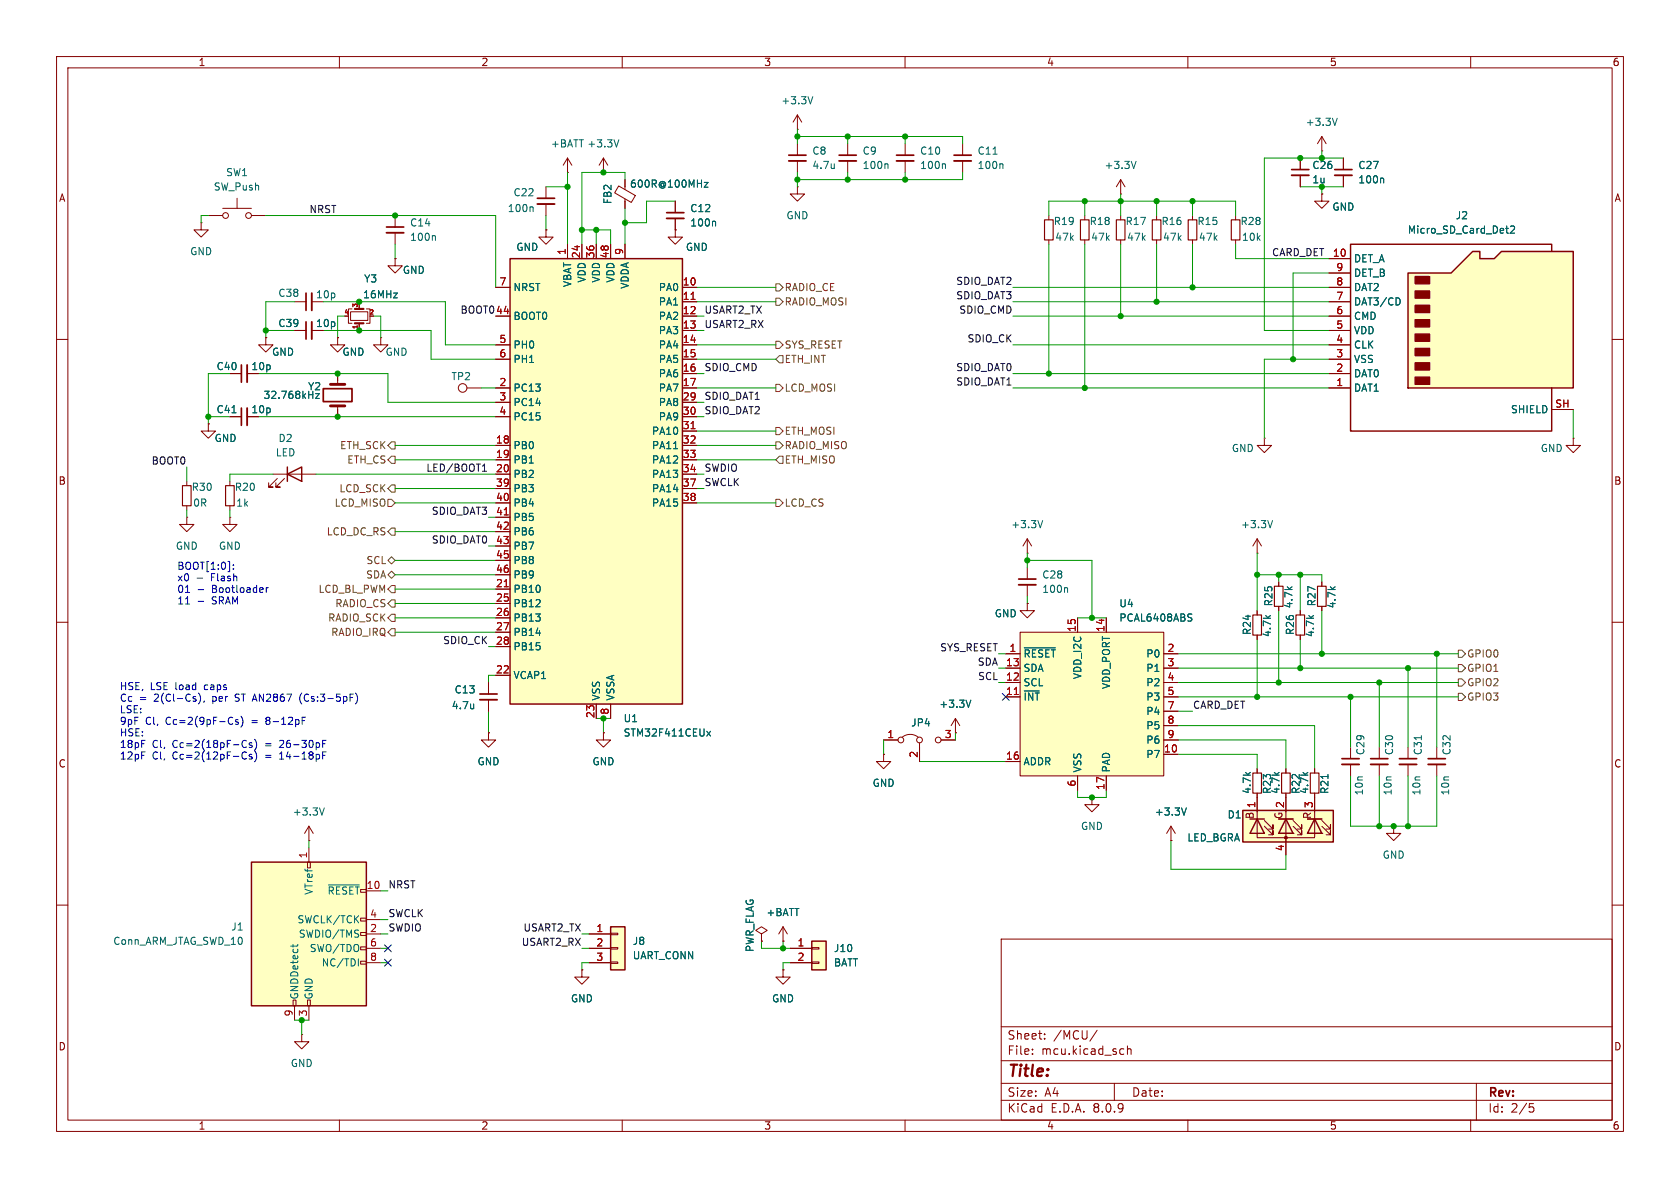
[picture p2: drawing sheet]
<svg xmlns="http://www.w3.org/2000/svg" width="297mm" height="210mm" viewBox="0 0 297 210" stroke-linecap="round" stroke-linejoin="round" font-family="sans-serif">
<g fill="none" stroke="#840000" stroke-width=".18">
<path d="M10 10h277v190h-277zM12 12h273v186h-273zM60 10v2M110 10v2M160 10v2M210 10v2M260 10v2M141 22.9h.1M141 20.3v2.6M141 25.4v2M141 28.4v2.1M141 20.3l-.8 1.3"/>
<path d="M141 20.3l.7 1.3M149.9 25.4v2M149.9 28.4v2.1M160 25.4v2M160 28.4v2.1M170.2 25.4v2M170.2 28.4v2.1M218.4 38.1v.8M229.9 27.9v2.1M229.9 31v2M233.7 26.7h.1M233.7 24.1l-.8 1.3"/>
<path d="M233.7 24.1v2.6M233.7 24.1l.7 1.3M218.4 42.4v.8M10 60h2M40.6 66h2.1M43.7 66h2M82.5 68.6h2.6M223.5 77.5v1.2h1.3l-1.3 1.3-1.3-1.3h1.3M223.5 77.5h.1M285 60h2M222.2 97.8h.1M222.2 95.3l-.7 1.2"/>
<path d="M222.2 95.3v2.5M222.2 95.3l.8 1.2M10 110h2M181.6 100.3v2.1M181.6 103.4v2M285 110h2M10 160h2M177 166h108v32h-108zM285 160h2M60 198v2M110 198v2M160 198v2"/>
<path d="M177 194.5h108M177 191.5h108M177 187.5h108M177 181.5h108M182.5 186.3v.1M182.5 185.5v.1M184.7 183.6v.1M184.7 182.8v.1M194 182.1l-1.3 2M197 191.5v3M198.2 185.4l.5 .1M198.7 186.3l-.5 .1"/>
<path d="M199.3 185.5l.2-.1 .4 .1 .1 .9M199.3 184.9v1.5M210 198v2M260 198v2M261 191.5v6.5M270.4 195.1h.7M270.5 195.7h.4l.3 .3-.2 .5-.5 .1"/>
<circle cx="81.8" cy="68.6" r=".76"/>
</g>
<path d="M139.4 28.4h3.1M148.3 28.4h3.1M158.5 28.4h3M168.7 28.4h3M228.3 31h3.1M43.7 64.5v3.1M180.1 103.4h3" fill="none" stroke="#840000" stroke-width=".33"/>
<path d="M139.4 27.4h3.1M148.3 27.4h3.1M158.5 27.4h3M168.7 27.4h3M228.3 30h3.1M42.7 64.5v3.1M180.1 102.4h3" fill="none" stroke="#840000" stroke-width=".3"/>
<path d="M143.7 17.1l-.4 1.3M147.5 28.9v.9M147.5 29.7h-.1M156.8 28.9l.2 .2v.7M167 28.9l.1 .2v.7M175.6 27.3h.7M177.1 28.9l.2 .2v.7M236.4 20.9l-.4 1.3M225 92l-.5 1.3M188.6 103.9l.1 .2v.6" fill="none" stroke="#006464" stroke-width=".18"/>
<path d="M217.7 38.9h1.5v3.5h-1.5z" fill="none" stroke="#840000" stroke-width=".2"/>
<path d="M44.4 152.4h20.4v25.4h-20.4z" fill="#ffffc2"/>
<path d="M50.8 83.8l2.5-1.2v2.5zM50.8 82.6v2.5M44.4 152.4h20.4v25.4h-20.4z" fill="none" stroke="#840000" stroke-width=".25"/>
<g fill="none" stroke="#840000" stroke-width=".18">
<path d="M69.8 38.1v2M141 33v1.3h1.2l-1.2 1.3-1.3-1.3h1.3M141 33h.1M185.4 38.1v.8M191.8 38.1v.8M198.1 38.1v.8M204.5 38.1v.8M210.8 38.1v.8M52.1 53.3h2M55.1 53.3h2M62 55.1h3v1.5h-3zM62.2 54.6h-.6v2.6h.6"/>
<path d="M63.5 53.3v1.3M63.5 57.2v1.2M64.8 54.6h.6v2.6h-.6M67.3 59.7v1.3h1.3l-1.3 1.2-1.3-1.2h1.3M67.3 59.7h.1M69.8 45.7v1.3h1.3l-1.3 1.3-1.2-1.3h1.2M69.8 45.7h.1M69.8 41.1v2.1M119.4 40.6v1.3h1.2l-1.2 1.3-1.3-1.3h1.3M119.4 40.6h.1M185.4 42.4v.8M191.8 42.4v.8"/>
<path d="M198.1 42.4v.8M204.5 42.4v.8M210.8 42.4v.8M36.8 74.9v1.3h1.3l-1.3 1.3-1.2-1.3h1.2M36.8 74.9h.1M40.6 73.7h2.1M43.7 73.7h2M33 85.1v.8M33 89.4v.8M40.6 85.1v.8M40.6 89.4v.8M48.3 83.8h7.6"/>
<path d="M49 84.6l-1.5 1.5h.8h-.8v-.8M50.3 84.6l-1.5 1.5h.7h-.7v-.8M54.4 152.4h.5v1h-.5zM54.6 149.9v2.5M64.8 157.5h2.5M246.4 146.1v1.2h1.2l-1.2 1.3-1.3-1.3h1.3M246.4 146.1h.1M51.8 176.8h.5v1h-.5zM52.1 177.8v2.5M54.4 176.8h.5v1h-.5zM54.6 177.8v2.5M63.8 162.3h1v.5h-1z"/>
<path d="M63.8 167.4h1v.5h-1zM63.8 164.8h1v.6h-1zM63.8 169.9h1v.5h-1zM64.8 165.1h2.5M64.8 162.6h2.5M64.8 167.6h2.5M64.8 170.2h2.5"/>
</g>
<path d="M76.8 41.6l.2 .2v.7M41 73h.7M58 156.4h5.5M51.8 166.9v.5M52.6 166.9v.3M63.4 169.5v1.3" fill="none" stroke="#006464" stroke-width=".18"/>
<path d="M55.1 51.8v3.1M68.3 41.1h3.1M43.7 72.1v3.1" fill="none" stroke="#840000" stroke-width=".33"/>
<path d="M54.1 51.8v3.1M68.3 40.1h3.1M42.7 72.1v3.1" fill="none" stroke="#840000" stroke-width=".3"/>
<path d="M184.7 38.9h1.5v3.5h-1.5zM191 38.9h1.5v3.5h-1.5zM197.4 38.9h1.5v3.5h-1.5zM203.7 38.9h1.5v3.5h-1.5zM210.1 38.9h1.5v3.5h-1.5zM32.3 85.9h1.5v3.5h-1.5zM39.9 85.9h1.5v3.5h-1.5z" fill="none" stroke="#840000" stroke-width=".2"/>
<path d="M62.7 57.2h1.6M62.7 54.6h1.6" fill="none" stroke="#840000" stroke-width=".38"/>
<path d="M248.9 48.3h7.6l3.8-3.8h1.3v1.2h2.6l1.2-1.2h12.7v24.1h-29.2z" fill="#ffffc2"/>
<g fill="#840000" stroke="#840000" stroke-width=".25">
<path d="M250.2 66.7h2.5v1.2h-2.5z"/>
<path d="M250.2 64.1h2.5v1.3h-2.5z"/>
<path d="M250.2 61.6h2.5v1.3h-2.5z"/>
<path d="M250.2 59.1h2.5v1.2h-2.5z"/>
<path d="M250.2 56.5h2.5v1.3h-2.5z"/>
<path d="M250.2 54h2.5v1.2h-2.5z"/>
<path d="M250.2 51.4h2.5v1.3h-2.5z"/>
<path d="M250.2 48.9h2.5v1.3h-2.5z"/>
</g>
<path d="M248.9 48.3h7.6l3.8-3.8h1.3v1.2h2.6l1.2-1.2h12.7v24.1h-29.2zM274.3 44.5v-1.3h-35.5v33h35.5v-7.6" fill="none" stroke="#840000" stroke-width=".25"/>
<g fill="none" stroke="#840000" stroke-width=".18">
<path d="M100.3 30.5h.1M100.3 27.9l-.7 1.3M100.3 27.9v2.6M100.3 27.9l.8 1.3M198.1 34.3h.1M198.1 31.8l-.7 1.2M198.1 31.8v2.5M198.1 31.8l.8 1.2M233.7 34.3v1.3h1.2l-1.2 1.2-1.3-1.2h1.3M233.7 34.3h.1M237.5 27.9v2.1M237.5 31v2"/>
<path d="M234.9 45.7h3.9M234.9 58.4h3.9M234.9 55.9h3.9M234.9 53.3h3.9M234.9 50.8h3.9M234.9 48.3h3.9M234.9 68.6h3.9M234.9 66h3.9M234.9 63.5h3.9M234.9 61h3.9M274.3 72.4h3.8M278.1 77.5v1.2h1.3l-1.3 1.3-1.2-1.3h1.2"/>
<path d="M278.1 77.5h.1M33 91.4v1.3h1.3l-1.3 1.3-1.3-1.3h1.3M33 91.4h.1M40.6 91.4v1.3h1.3l-1.3 1.3-1.2-1.3h1.2M40.6 91.4h.1M222.2 108v.7M222.2 112.3v.7M222.2 135.9v.8M227.3 135.9v.8M54.6 148.6h.1M54.6 146.1l-.8 1.2M54.6 146.1v2.5"/>
<path d="M54.6 146.1l.8 1.2M207 148.6h.1M207 146.1l-.8 1.2M207 146.1v2.5M207 146.1l.8 1.2M222.2 140.2v.8M227.3 140.2v.8M102.9 171.5v1.2h1.2l-1.2 1.3-1.3-1.3h1.3M102.9 171.5h.1"/>
</g>
<path d="M200.8 28.5l-.4 1.3M244.4 31.5l.2 .2v.6M247.3 52.7l.2 .5-.2 .7M266.2 40.4h.5M266.5 41.2h.2M267 40.1l.5-.2 .3 .4-.8 .9h.8M57.3 142.8l-.4 1.3M209.7 142.8l-.4 1.3" fill="none" stroke="#006464" stroke-width=".18"/>
<path d="M236 31h3" fill="none" stroke="#840000" stroke-width=".33"/>
<path d="M236 30h3" fill="none" stroke="#840000" stroke-width=".3"/>
<path d="M221.5 108.7h1.5v3.6h-1.5zM221.5 136.7h1.5v3.5h-1.5zM226.6 136.7h1.5v3.5h-1.5z" fill="none" stroke="#840000" stroke-width=".2"/>
<path d="M219.7 143.3h16v5.5h-16z" fill="#ffffc2"/>
<g fill="none" stroke="#840000" stroke-width=".18">
<path d="M35.6 39.4v1.2h1.2l-1.2 1.3-1.3-1.3h1.3M35.6 39.4h.1M36.8 38.1h2.6M39.4 36.8h5M41.9 35.1v1.7M44.4 38.1h2.6M59.7 66v1.9M59.7 71.8v1.9M193 141v1.2h1.3l-1.3 1.3-1.2-1.3h1.2M193 141h.1M222.2 144.8v3.3h10.2v-3.3M222.2 141v2.5"/>
<path d="M223.5 145l1.5 1.6v-.8v.8h-.7M223.5 146.1l1.5 1.5v-.8v.8h-.7M226.1 144.8h2.5M226.1 147.3h2.5zM227.3 141v2.5M227.3 144.8v6.3M228.6 145l1.5 1.6v-.8v.8h-.7M228.6 146.1l1.5 1.5v-.8v.8h-.7M228.6 147.3h.1M231.1 144.8h2.6M231.1 147.3h2.6zM232.4 141v2.5"/>
<path d="M233.7 145l1.5 1.6v-.8v.8h-.8M233.7 146.1l1.5 1.5v-.8v.8h-.8M233.7 147.3h.1"/>
<circle cx="39.9" cy="38.1" r=".51"/>
<circle cx="43.9" cy="38.1" r=".51"/>
</g>
<path d="M219.7 143.3h16v5.5h-16zM221 144.8h2.5M222.2 144.8l1.3 2.5h-2.5zM226.1 144.8h2.5M227.3 144.8l1.3 2.5h-2.5zM231.1 144.8h2.6M232.4 144.8l1.3 2.5h-2.6z" fill="none" stroke="#840000" stroke-width=".25"/>
<circle cx="227.3" cy="148.1" r=".25" fill="#840000" stroke="#840000" stroke-width=".18"/>
<path d="M57.1 68.7h5.1v2.3h-5.1z" fill="none" stroke="#840000" stroke-width=".3"/>
<path d="M58.4 67.9h2.6M58.4 71.8h2.6" fill="none" stroke="#840000" stroke-width=".51"/>
<path d="M56.5 69.6l-.7 .8h.7" fill="none" stroke="#006464" stroke-width=".18"/>
<path d="M90.2 45.7h30.4v78.8h-30.4z" fill="#ffffc2"/>
<path d="M90.2 45.7h30.4v78.8h-30.4z" fill="none" stroke="#840000" stroke-width=".25"/>
<g fill="none" stroke="#840000" stroke-width=".18">
<path d="M106.7 30.5h.1M106.7 27.9l-.8 1.3M106.7 27.9v2.6M106.7 27.9l.7 1.3M47 59.7v1.3h1.3l-1.3 1.2-1.3-1.2h1.3M47 59.7h.1M52.1 58.4h2M55.1 58.4h2M87.6 50.8h2.6M87.6 55.9h2.6M100.3 43.2v2.5M102.9 43.2v2.5"/>
<path d="M105.4 43.2v2.5M107.9 43.2v2.5M110.5 43.2v2.5M120.6 50.8h2.6M120.6 53.3h2.6M120.6 55.9h2.6M120.6 58.4h2.6M87.6 61h2.6M87.6 63.5h2.6M87.6 68.6h2.6M87.6 78.7h2.6M87.6 71.1h2.6"/>
<path d="M87.6 73.7h2.6M120.6 61h2.6M120.6 63.5h2.6M120.6 66h2.6M120.6 68.6h2.6M120.6 78.7h2.6M120.6 71.1h2.6M120.6 73.7h2.6M120.6 76.2h2.6M87.6 81.3h2.6M87.6 83.8h2.6M87.6 86.4h2.6"/>
<path d="M87.6 88.9h2.6M87.6 91.4h2.6M87.6 94h2.6M87.6 96.5h2.6M87.6 99.1h2.6M120.6 81.3h2.6M120.6 83.8h2.6M120.6 86.4h2.6M120.6 88.9h2.6M181.6 97.8h.1M181.6 95.3l-.8 1.2M181.6 95.3v2.5"/>
<path d="M181.6 95.3l.8 1.2M87.6 104.1h2.6M87.6 119.4h2.6M87.6 106.7h2.6M87.6 109.2h2.6M87.6 111.8h2.6M87.6 114.3h2.6M87.6 101.6h2.6M181.6 106.7v1.3h1.3l-1.3 1.2-1.3-1.2h1.3M181.6 106.7h.1M86.4 129.5v1.3h1.2l-1.2 1.3-1.3-1.3h1.3M86.4 129.5h.1"/>
<path d="M86.4 120.7v2M86.4 123.7v2M105.4 124.5v2.5M106.7 129.5v1.3h1.2l-1.2 1.3-1.3-1.3h1.3M106.7 129.5h.1M107.9 124.5v2.5M138.4 166.4h.1M138.4 163.8l-.7 1.3M138.4 163.8v2.6M138.4 163.8l.8 1.3M53.3 182.9v1.3h1.3l-1.3 1.2-1.2-1.2h1.2M53.3 182.9h.1"/>
</g>
<path d="M122.2 52.9h.7M122.2 75.8h.7M89.1 91h.8M89.1 103.7h.8" fill="none" stroke="#a90000" stroke-width=".18"/>
<path d="M109.4 24.7l-.4 1.3M119.1 79.3h.7M184.3 92l-.4 1.3M83.7 124.4v.9M83.7 125.2h.1M125 129.3l.6 .8M125.6 129.3l-.6 .8" fill="none" stroke="#006464" stroke-width=".18"/>
<path d="M55.1 56.9v3M84.8 123.7h3.1" fill="none" stroke="#840000" stroke-width=".33"/>
<path d="M54.1 56.9v3M84.8 122.7h3.1" fill="none" stroke="#840000" stroke-width=".3"/>
<path d="M107.9 163.8h2.6v7.7h-2.6z" fill="#ffffc2"/>
<path d="M104.1 165.1h3.8M104.1 167.6h3.8M104.1 170.2h3.8M107.9 170.1h1.3v.2h-1.3zM107.9 167.5h1.3v.3h-1.3zM107.9 165h1.3v.2h-1.3z" fill="none" stroke="#840000" stroke-width=".18"/>
<path d="M107.9 163.8h2.6v7.7h-2.6z" fill="none" stroke="#840000" stroke-width=".25"/>
<path d="M180.3 111.8h25.4v25.4h-25.4z" fill="#ffffc2"/>
<g fill="none" stroke="#840000" stroke-width=".18">
<path d="M96.5 33v2.1M96.5 36.1v2M109.4 32.9l2.9 1.7-.7 1.2-2.9-1.7zM110.5 31.8v1.7M110.5 35.2v1.6M119.4 35.6v2M119.4 38.6v2M59.7 59.7v1.3h1.3l-1.3 1.2-1.3-1.2h1.3M59.7 59.7h.1M96.5 40.6v1.3h1.3l-1.3 1.3-1.3-1.3h1.3M96.5 40.6h.1M177.8 115.6h2.5"/>
<path d="M177.8 118.1h2.5M180.3 111.8h25.4v25.4h-25.4zM190.5 109.2v2.6M195.6 109.2v2.6M205.7 115.6h2.6M205.7 118.1h2.6M156.2 133.4v1.2h1.3l-1.3 1.3-1.3-1.3h1.3M156.2 133.4h.1M156.2 130.8h2.5M159.5 130.3a2.26 2.26 0 0 1 2.8 0M162.6 131.3v3.3M166.4 130.8h2.5"/>
<path d="M168.9 129.5h.1M168.9 127l-.8 1.3M168.9 127v2.5M168.9 127l.8 1.3M177.8 123.2h2.5M177.8 120.7h2.5M177.8 134.6h2.5M190.5 137.2v2.5M195.6 137.2v2.5M205.7 133.4h2.6M205.7 123.2h2.6M205.7 120.7h2.6"/>
<path d="M205.7 125.7h2.6M205.7 128.3h2.6M205.7 130.8h2.6M134.6 165.1l1-.6-1-.7-1 .7 1 .6v1.3M134.6 166.4h.1M138.4 171.5v1.2h1.3l-1.3 1.3-1.2-1.3h1.2M138.4 171.5h.1"/>
<circle cx="159.3" cy="130.8" r=".51"/>
<circle cx="162.6" cy="130.8" r=".51"/>
<circle cx="165.9" cy="130.8" r=".51"/>
</g>
<path d="M94.1 36.6l.1 .1v.7M124.5 32.2h.7l-.7 .9h.7M126.3 39.1l.2 .2v.7M181.1 114.5h5.5M210.2 109.1l.4 .2 .1 .3-.2 .2h-.3M210.2 108.5l.5 .1M171.6 123.8l-.4 1.2" fill="none" stroke="#006464" stroke-width=".18"/>
<path d="M179.3 122.8h.7" fill="none" stroke="#a90000" stroke-width=".18"/>
<path d="M95 36.1h3M117.9 38.6h3" fill="none" stroke="#840000" stroke-width=".33"/>
<path d="M95 35.1h3M117.9 37.6h3" fill="none" stroke="#840000" stroke-width=".3"/>
<path d="M143.5 166.4h2.5v5.1h-2.5z" fill="#ffffc2"/>
<g fill="none" stroke="#840000" stroke-width=".18">
<path d="M110.5 31.8v1.2M110.5 35.6v1.2M119.4 35.6v2M119.4 38.6v2M229.9 27.9v2.1M229.9 31v2M233.7 34.3h.1M237.5 27.9v2.1M237.5 31v2M47 59.7h.1M52.1 58.4h2M55.1 58.4h2"/>
<path d="M59.7 59.7h.1M63.5 53.3v1.3M63.5 57.2v1.2M69.8 45.7h.1M87.6 50.8h2.6M87.6 55.9h2.6M96.5 40.6h.1M100.3 43.2v2.5M102.9 43.2v2.5M105.4 43.2v2.5M107.9 43.2v2.5M110.5 43.2v2.5"/>
<path d="M119.4 40.6h.1M120.6 50.8h2.6M120.6 53.3h2.6M120.6 55.9h2.6M120.6 58.4h2.6M234.9 50.8h3.9M234.9 53.3h3.9M234.9 55.9h3.9M234.9 58.4h3.9M234.9 45.7h3.9M234.9 48.3h3.9M36.8 74.9h.1"/>
<path d="M40.6 73.7h2.1M40.6 66h2.1M43.7 73.7h2M43.7 66h2M59.7 66v1.3M59.7 72.4v1.3M87.6 73.7h2.6M87.6 61h2.6M87.6 63.5h2.6M87.6 68.6h2.6M87.6 78.7h2.6M87.6 71.1h2.6"/>
<path d="M120.6 73.7h2.6M120.6 61h2.6M120.6 63.5h2.6M120.6 66h2.6M120.6 68.6h2.6M120.6 78.7h2.6M120.6 71.1h2.6M120.6 76.2h2.6M234.9 61h3.9M234.9 63.5h3.9M234.9 66h3.9M234.9 68.6h3.9"/>
<path d="M274.3 72.4h3.8M87.6 81.3h2.6M87.6 83.8h2.6M87.6 86.4h2.6M87.6 88.9h2.6M87.6 91.4h2.6M87.6 94h2.6M87.6 96.5h2.6M87.6 99.1h2.6M120.6 81.3h2.6M120.6 83.8h2.6M120.6 86.4h2.6"/>
<path d="M120.6 88.9h2.6M87.6 104.1h2.6M87.6 119.4h2.6M87.6 106.7h2.6M87.6 109.2h2.6M87.6 111.8h2.6M87.6 114.3h2.6M87.6 101.6h2.6M177.8 115.6h2.5M177.8 118.1h2.5M181.6 106.7h.1M190.5 109.2v2.6"/>
<path d="M195.6 109.2v2.6M205.7 115.6h2.6M205.7 118.1h2.6M222.2 108v.7M222.2 112.3v.7M226.1 102.9v.7M226.1 107.2v.8M229.9 108v.7M229.9 112.3v.7M233.7 102.9v.7M233.7 107.2v.8M86.4 129.5h.1"/>
<path d="M86.4 120.7v2M86.4 123.7v2M105.4 124.5v2.5M106.7 129.5h.1M107.9 124.5v2.5M156.2 133.4h.1M156.2 130.8h2.5M162.6 132.1v2.5M166.4 130.8h2.5M168.9 129.5h.1M177.8 123.2h2.5M177.8 120.7h2.5"/>
<path d="M177.8 134.6h2.5M190.5 137.2v2.5M195.6 137.2v2.5M205.7 133.4h2.6M205.7 123.2h2.6M205.7 120.7h2.6M205.7 125.7h2.6M205.7 128.3h2.6M205.7 130.8h2.6M222.2 135.9v.8M227.3 135.9v.8M232.4 135.9v.8"/>
<path d="M238.8 132.1v2M238.8 135.1v2.1M243.8 132.1v2M243.8 135.1v2.1M248.9 132.1v2M248.9 135.1v2.1M254 132.1v2M254 135.1v2.1M207 148.6h.1M222.2 140.2v3.3M227.3 140.2v3.3M227.3 148.6v2.5"/>
<path d="M232.4 140.2v3.3M102.9 171.5h.1M104.1 167.6h3.8M104.1 170.2h3.8M104.1 165.1h3.8M134.6 166.4h.1M138.4 171.5h.1M138.4 166.4h.1M139.7 167.6h3.8M139.7 170.2h3.8M143.5 170.1h1.3v.2h-1.3zM143.5 167.5h1.3v.3h-1.3z"/>
</g>
<path d="M143.5 166.4h2.5v5.1h-2.5z" fill="none" stroke="#840000" stroke-width=".25"/>
<path d="M225.3 103.6h1.5v3.6h-1.5zM229.1 108.7h1.5v3.6h-1.5zM232.9 103.6h1.5v3.6h-1.5zM231.6 136.7h1.6v3.5h-1.6z" fill="none" stroke="#840000" stroke-width=".2"/>
<g fill="none" stroke="#006464" stroke-width=".18">
<path d="M124.5 32.2h.7l-.7 .9h.7M126.3 39.1l.2 .2v.7M244.4 31.5l.2 .2v.6M247.3 52.7l.2 .5-.2 .7M266.2 40.4h.5M266.5 41.2h.2M267 40.1l.5-.2 .3 .4-.8 .9h.8M41 73h.7M56.5 69.6l-.7 .8h.7M119.1 79.3h.7M181.1 114.5h5.5M210.2 109.1l.4 .2 .1 .3-.2 .2h-.3"/>
<path d="M210.2 108.5l.5 .1M83.7 124.4v.9M83.7 125.2h.1M125 129.3l.6 .8M125.6 129.3l-.6 .8M171.6 123.8l-.4 1.2M234.8 136.9v.7M251.3 130v.8M209.7 142.8l-.4 1.3"/>
</g>
<path d="M237.2 135.1h3.1M242.3 135.1h3.1M247.4 135.1h3M252.5 135.1h3" fill="none" stroke="#840000" stroke-width=".33"/>
<path d="M237.2 134.1h3.1M242.3 134.1h3.1M247.4 134.1h3M252.5 134.1h3" fill="none" stroke="#840000" stroke-width=".3"/>
<g fill="none" stroke="#725600" stroke-width=".18">
<path d="M137.2 50.2h.6l.6 .6-.6 .6h-.6zM137.2 52.7h.6l.6 .6-.6 .7h-.6zM68.6 78.7l.6-.6h.6v1.3h-.6zM137.2 67.9h.6l.6 .7-.6 .6h-.6zM137.2 60.3h.6l.6 .7-.6 .6h-.6zM137.2 78.1h.6l.6 .6-.6 .7h-.6zM137.2 75.6h.6l.6 .6-.6 .6h-.6zM137.8 62.9h.6v1.2h-.6l-.6-.6zM68.6 86.4l.6-.7h.6v1.3h-.6zM68.6 88.3h.6l.6 .6-.6 .6h-.6zM68.6 99.1l.6-.7 .6 .7-.6 .6zM69.2 93.3h.6v1.3h-.6l-.6-.6z"/>
<path d="M69.2 80.6h.6v1.3h-.6l-.6-.6zM137.2 88.3h.6l.6 .6-.6 .6h-.6zM137.2 81.3l.6-.7h.6v1.3h-.6zM68.6 104.1l.6-.6h.6v1.3h-.6zM68.6 101.6l.6-.6 .6 .6-.6 .6zM69.2 108.6h.6v1.3h-.6l-.6-.7zM69.2 111.1h.6v1.3h-.6l-.6-.6zM69.2 106h.6v1.3h-.6l-.6-.6zM257.8 117.5h.6l.7 .6-.7 .6h-.6zM257.8 114.9h.6l.7 .7-.7 .6h-.6zM257.8 122.6h.6l.7 .6-.7 .6h-.6zM257.8 120h.6l.7 .7-.7 .6h-.6z"/>
</g>
<path d="M85.3 83.3h.7M85.4 82.3l.3-.3v1.3" fill="none" stroke="#0f0f0f" stroke-width=".18"/>
<g fill="none" stroke="#0000c2" stroke-width=".18">
<path d="M41.3 99.9v.1M32.8 104.7h.7M32.8 106.8h.7M34.8 102.2h1M35 104.2h1M35 106.3h1M41.3 100.5v.1M47.1 103.9v.8M47.4 103.9l-.3 .2M35.1 122.5a1.46 1.46 0 0 1 0 1.9M36.1 123.9l-.1 .2M40.9 126.8l.2 .1"/>
<path d="M41.1 127.9l-.2 .2M42.1 127.3l-.3-.1-.2 .2 .1 .2 .4 .1v.3h-.5M42.6 126.6a1.46 1.46 0 0 1 0 1.9M43.2 130.9l.4 .1M43.2 132.9l.4 .1M43.6 132l-.4 .1M43.6 134.1l-.4 .1M44.5 131.4l-.3-.1-.2 .2 .1 .2 .4 .1v.3h-.5M44.5 133.4l-.3-.1-.2 .2 .1 .2 .4 .1v.3h-.5M45 130.7a1.46 1.46 0 0 1 0 1.9M45 132.7a1.46 1.46 0 0 1 0 2M49.4 134.2h.8"/>
<path d="M53.4 122.5a1.46 1.46 0 0 0 0 1.9M53.4 127.4h.4M53.4 126.8h.6M57 130.9h.6M57 131.5h.5M57 132.9h.6M57 133.5h.5M62.9 122.5a1.46 1.46 0 0 1 0 1.9"/>
</g>
<g fill="none" stroke="#009600" stroke-width=".18">
<path d="M36.8 38.1h-1.2v1.3M47 38.1h40.6v12.7M96.5 33h3.8M96.5 38.1v2.5M100.3 30.5v12.7M110.5 31.8v-1.3h-7.6v12.7M110.5 36.8v6.4M119.4 35.6h-5.1v3.8h-3.8M141 24.1h29.2v1.3M141 22.9v2.5M141 30.5v2.5M149.9 24.1v1.3"/>
<path d="M149.9 30.5v1.3M160 24.1v1.3M160 30.5v1.3M170.2 30.5v1.3h-29.2M185.4 38.1v-2.5h33v2.5M191.8 35.6v2.5M198.1 34.3v3.8M204.5 35.6v2.5M210.8 35.6v2.5M229.9 33h7.6M233.7 26.7v1.2M233.7 33v1.3"/>
<path d="M237.5 27.9h-14v30.5h11.4M47 58.4h5.1M52.1 53.3h-5.1v6.4M57.1 53.3h21.6v7.7h8.9M57.1 58.4h19.1v5.1h11.4M61 55.9h-1.3v3.8M66 55.9h1.3v3.8M69.8 43.2v2.5M102.9 40.6h5v2.6M105.4 40.6v2.6M123.2 55.9h1.3M123.2 53.3h14"/>
<path d="M123.2 50.8h14M123.2 58.4h1.3M179.1 55.9h55.8M179.1 53.3h55.8M179.1 50.8h55.8M185.4 43.2v22.8M191.8 43.2v25.4M198.1 43.2v12.7M204.5 43.2v10.1M210.8 43.2v7.6M218.4 43.2v2.5h16.5M234.9 48.3h-6.3v15.2"/>
<path d="M36.8 73.7h3.8M40.6 66h-3.8v8.9M45.7 73.7h41.9M45.7 66h22.9v5.1h19M69.8 78.7h17.8M85.1 68.6h2.5M123.2 61h14M123.2 68.6h14M123.2 73.7h1.3M123.2 71.1h1.3M123.2 63.5h14M123.2 66h1.3"/>
<path d="M123.2 76.2h14M123.2 78.7h14M179.1 61h55.8M179.1 68.6h55.8M179.1 66h55.8M234.9 63.5h-11.4v14M278.1 72.4v5.1M33 82.6v2.5M33 90.2v1.2M40.6 90.2v1.2M48.3 83.8h-7.7v1.3M55.9 83.8h31.7"/>
<path d="M69.8 88.9h17.8M69.8 99.1h17.8M69.8 86.4h17.8M69.8 94h17.8M69.8 81.3h17.8M86.4 96.5h1.2M86.4 91.4h1.2M123.2 88.9h14M123.2 83.8h1.3M123.2 86.4h1.3M123.2 81.3h14M181.6 99.1h11.4v10.1"/>
<path d="M181.6 97.8v2.5M222.2 97.8v10.2M69.8 109.2h17.8M69.8 101.6h17.8M69.8 111.8h17.8M69.8 104.1h17.8M69.8 106.7h17.8M86.4 114.3h1.2M87.6 119.4h-1.2v1.3M176.5 118.1h1.3M176.5 115.6h1.3M181.6 105.4v1.3"/>
<path d="M190.5 109.2h5.1M208.3 118.1h49.5M208.3 115.6h49.5M222.2 101.6h11.5v1.3M222.2 113v10.2M226.1 101.6v1.3M226.1 108v12.7M229.9 101.6v6.4M229.9 113v5.1M233.7 108v7.6M248.9 118.1v14M254 115.6v16.5"/>
<path d="M86.4 125.7v3.8M105.4 127h2.5M106.7 127v2.5M156.2 130.8v2.6M162.6 134.6h15.2M168.9 129.5v1.3M176.5 120.7h1.3M190.5 139.7v1.3h5.1v-1.3M208.3 120.7h49.5M208.3 123.2h49.5M208.3 133.4h13.9v2.5M208.3 130.8h19v5.1"/>
<path d="M208.3 128.3h24.1v7.6M208.3 125.7h2.5M238.8 137.2v8.9h15.2v-8.9M238.8 123.2v8.9M243.8 120.7v11.4M243.8 137.2v8.9M248.9 137.2v8.9M54.6 148.6v1.3M67.3 157.5h1.3M207 148.6v5.1h20.3v-2.6M67.3 170.2h1.3M67.3 165.1h1.3"/>
<path d="M67.3 162.6h1.3M67.3 167.6h1.3M102.9 165.1h1.2M102.9 167.6h1.2M104.1 170.2h-1.2v1.3M134.6 166.4v1.2h5.1M138.4 166.4v1.2M139.7 170.2h-1.3v1.3M52.1 180.3h2.5M53.3 180.3v2.6"/>
</g>
<path d="M177.2 122.6l1.2 1.2M178.4 122.6l-1.2 1.2M68 167l1.2 1.2M68 169.6l1.2 1.2M69.2 167l-1.2 1.2M69.2 169.6l-1.2 1.2" fill="none" stroke="#000084" stroke-width=".18"/>
<path d="M122.2 52.9h.7M122.2 75.8h.7M89.1 91h.8M89.1 103.7h.8M179.3 122.8h.7" fill="none" stroke="#a90000" stroke-width=".18"/>
<g fill="#009600" stroke="#009600" stroke-width=".18">
<circle cx="138.4" cy="167.6" r=".46"/>
<circle cx="36.8" cy="73.7" r=".46"/>
<circle cx="63.5" cy="53.3" r=".46"/>
<circle cx="59.7" cy="66" r=".46"/>
<circle cx="59.7" cy="73.7" r=".46"/>
<circle cx="47" cy="58.4" r=".46"/>
<circle cx="63.5" cy="58.4" r=".46"/>
<circle cx="102.9" cy="40.6" r=".46"/>
<circle cx="100.3" cy="33" r=".46"/>
<circle cx="105.4" cy="40.6" r=".46"/>
<circle cx="110.5" cy="39.4" r=".46"/>
<circle cx="106.7" cy="30.5" r=".46"/>
<circle cx="69.8" cy="38.1" r=".46"/>
<circle cx="53.3" cy="180.3" r=".46"/>
<circle cx="106.7" cy="127" r=".46"/>
<circle cx="248.9" cy="118.1" r=".46"/>
<circle cx="238.8" cy="123.2" r=".46"/>
<circle cx="243.8" cy="120.7" r=".46"/>
<circle cx="246.4" cy="146.1" r=".46"/>
<circle cx="248.9" cy="146.1" r=".46"/>
<circle cx="229.9" cy="118.1" r=".46"/>
<circle cx="254" cy="115.6" r=".46"/>
<circle cx="233.7" cy="115.6" r=".46"/>
<circle cx="160" cy="31.8" r=".46"/>
<circle cx="160" cy="24.1" r=".46"/>
<circle cx="149.9" cy="31.8" r=".46"/>
<circle cx="141" cy="31.8" r=".46"/>
<circle cx="149.9" cy="24.1" r=".46"/>
<circle cx="141" cy="24.1" r=".46"/>
<circle cx="204.5" cy="53.3" r=".46"/>
<circle cx="198.1" cy="55.9" r=".46"/>
<circle cx="185.4" cy="66" r=".46"/>
<circle cx="191.8" cy="68.6" r=".46"/>
<circle cx="228.6" cy="63.5" r=".46"/>
<circle cx="229.9" cy="101.6" r=".46"/>
<circle cx="181.6" cy="99.1" r=".46"/>
<circle cx="193" cy="109.2" r=".46"/>
<circle cx="222.2" cy="101.6" r=".46"/>
<circle cx="226.1" cy="101.6" r=".46"/>
<circle cx="210.8" cy="35.6" r=".46"/>
<circle cx="210.8" cy="50.8" r=".46"/>
<circle cx="233.7" cy="27.9" r=".46"/>
<circle cx="229.9" cy="27.9" r=".46"/>
<circle cx="233.7" cy="33" r=".46"/>
<circle cx="222.2" cy="123.2" r=".46"/>
<circle cx="226.1" cy="120.7" r=".46"/>
<circle cx="193" cy="141" r=".46"/>
<circle cx="243.8" cy="146.1" r=".46"/>
<circle cx="191.8" cy="35.6" r=".46"/>
<circle cx="198.1" cy="35.6" r=".46"/>
<circle cx="204.5" cy="35.6" r=".46"/>
</g>
<text font-size="2.8" fill="#840000" x="178" y="190.9">Title:</text>
<g font-size="2.1" fill="#840000">
<text x="178" y="184">Sheet:</text>
<text x="186.2" y="184">/MCU/</text>
<text x="178" y="186.7">File:</text>
<text x="184.1" y="186.7">mcu.kicad_sch</text>
<text x="178" y="196.9">KiCad</text>
<text x="178" y="194.1">Size:</text>
<text x="184.7" y="194.1">A4</text>
<text x="185.7" y="196.9">E.D.A.</text>
<text x="193.3" y="196.9">8.0.9</text>
<text x="200" y="194.1">Date:</text>
<text x="263" y="194.3">Rev:</text>
<text x="263" y="196.9">Id:</text>
<text x="267.1" y="196.9">2/5</text>
</g>
<g font-size="1.8" fill="#840000">
<text x="35" y="11.9">1</text>
<text x="85" y="11.9">2</text>
<text x="135" y="11.9">3</text>
<text x="185" y="11.9">4</text>
<text x="235" y="11.9">5</text>
<text x="285" y="11.9">6</text>
<text x="10.3" y="35.9">A</text>
<text x="285.3" y="35.9">A</text>
<text x="10.3" y="85.9">B</text>
<text x="285.3" y="85.9">B</text>
<text x="10.3" y="135.9">C</text>
<text x="285.3" y="135.9">C</text>
<text x="221.9" y="144.9" transform="rotate(-90 221.9 144.9)">B</text>
<text x="226.9" y="144.9" transform="rotate(-90 226.9 144.9)">G</text>
<text x="232" y="144.9" transform="rotate(-90 232 144.9)">R</text>
<text x="10.3" y="185.9">D</text>
<text x="285.3" y="185.9">D</text>
<text x="35" y="199.9">1</text>
<text x="85" y="199.9">2</text>
<text x="135" y="199.9">3</text>
<text x="185" y="199.9">4</text>
<text x="235" y="199.9">5</text>
<text x="285" y="199.9">6</text>
</g>
<g font-size="1.8" fill="#006464">
<text x="138" y="18.6">+3.3V</text>
<text x="230.7" y="22.5">+3.3V</text>
<text x="97.3" y="26.3">+BATT +3.3V</text>
<text x="143.5" y="27.5">C8</text>
<text x="152.4" y="27.5">C9</text>
<text x="162.6" y="27.5">C10</text>
<text x="172.7" y="27.5">C11</text>
<text x="37.7" y="33.9">SW_Push</text>
<text x="39.9" y="31.3">SW1</text>
<text x="90.7" y="34.9">C22</text>
<text x="111.3" y="33.4">600R@100MHz</text>
<text x="143.5" y="30.1">4.7u</text>
<text x="152.4" y="30.1">100n</text>
<text x="162.6" y="30.1">100n</text>
<text x="172.7" y="30.1">100n</text>
<text x="195.2" y="30.1">+3.3V</text>
<text x="231.9" y="32.6">1u</text>
<text x="231.9" y="30.1">C26</text>
<text x="240" y="32.6">100n</text>
<text x="240" y="30.1">C27</text>
<text x="72.4" y="40.2">C14</text>
<text x="89.7" y="37.7">100n</text>
<text x="108.3" y="36.2" transform="rotate(-90 108.3 36.2)">FB2</text>
<text x="121.9" y="40.2">100n</text>
<text x="121.9" y="37.7">C12</text>
<text x="138.9" y="39">GND</text>
<text x="186.2" y="40">R19</text>
<text x="192.5" y="40">R18</text>
<text x="198.9" y="40">R17</text>
<text x="205.2" y="40">R16</text>
<text x="211.6" y="40">R15</text>
<text x="219.2" y="40">R28</text>
<text x="235.5" y="37.4">GND</text>
<text x="248.8" y="41.5">Micro_SD_Card_Det2</text>
<text x="257.3" y="39">J2</text>
<text x="33.5" y="45.3">GND</text>
<text x="72.4" y="42.8">100n</text>
<text x="91.2" y="44.6">GND</text>
<text x="121.2" y="44.6">GND</text>
<text x="186.4" y="42.8">47k</text>
<text x="192.8" y="42.8">47k</text>
<text x="199.1" y="42.8">47k</text>
<text x="205.5" y="42.8">47k</text>
<text x="211.8" y="42.8">47k</text>
<text x="219.5" y="42.8">10k</text>
<text x="239.3" y="46.6">DET_A</text>
<text x="49.1" y="52.7">C38</text>
<text x="55.8" y="52.9">10p</text>
<text x="64.1" y="52.9">16MHz</text>
<text x="64.3" y="50.1">Y3</text>
<text x="71.1" y="48.6">GND</text>
<text x="90.7" y="51.7">NRST</text>
<text x="101.2" y="50.8" transform="rotate(-90 101.2 50.8)">VBAT</text>
<text x="103.7" y="50.1" transform="rotate(-90 103.7 50.1)">VDD</text>
<text x="106.3" y="50.1" transform="rotate(-90 106.3 50.1)">VDD</text>
<text x="108.8" y="50.1" transform="rotate(-90 108.8 50.1)">VDD</text>
<text x="111.4" y="51.1" transform="rotate(-90 111.4 51.1)">VDDA</text>
<text x="116.4" y="51.7">PA0</text>
<text x="239.3" y="51.7">DAT2</text>
<text x="239.3" y="49.1">DET_B</text>
<text x="49.1" y="58">C39</text>
<text x="55.8" y="58">10p</text>
<text x="90.7" y="56.7">BOOT0</text>
<text x="116.4" y="54.2">PA1</text>
<text x="116.4" y="56.7">PA2</text>
<text x="116.4" y="59.3">PA3</text>
<text x="239.3" y="59.3">VDD</text>
<text x="239.3" y="56.7">CMD</text>
<text x="239.3" y="54.2">DAT3/CD</text>
<text x="38.2" y="65.6">C40</text>
<text x="44.3" y="65.6">10p</text>
<text x="48" y="63.1">GND</text>
<text x="60.4" y="63.1">GND</text>
<text x="68.1" y="63.1">GND</text>
<text x="90.7" y="61.8">PH0</text>
<text x="90.7" y="64.4">PH1</text>
<text x="116.4" y="61.8">PA4</text>
<text x="116.4" y="64.4">PA5</text>
<text x="239.3" y="64.4">VSS</text>
<text x="239.3" y="61.8">CLK</text>
<text x="46.5" y="70.7">32.768kHz</text>
<text x="54.4" y="69.2">Y2</text>
<text x="79.7" y="67.4">TP2</text>
<text x="90.7" y="69.4">PC13</text>
<text x="90.7" y="72">PC14</text>
<text x="116.4" y="66.9">PA6</text>
<text x="116.4" y="69.4">PA7</text>
<text x="116.4" y="72">PA8</text>
<text x="239.3" y="69.4">DAT1</text>
<text x="239.3" y="66.9">DAT0</text>
<text x="38.2" y="73.3">C41</text>
<text x="44.3" y="73.3">10p</text>
<text x="90.7" y="74.5">PC15</text>
<text x="115.2" y="77.1">PA10</text>
<text x="116.4" y="74.5">PA9</text>
<text x="267" y="73.3">SHIELD</text>
<text x="37.8" y="78.3">GND</text>
<text x="48.7" y="80.9">LED</text>
<text x="49.1" y="78.3">D2</text>
<text x="90.7" y="79.6">PB0</text>
<text x="90.7" y="82.1">PB1</text>
<text x="115.2" y="79.6">PA11</text>
<text x="115.2" y="82.1">PA12</text>
<text x="217.7" y="80.1">GND</text>
<text x="272.3" y="80.1">GND</text>
<text x="33.8" y="87">R30</text>
<text x="34" y="89.8">0R</text>
<text x="41.4" y="87">R20</text>
<text x="41.7" y="89.8">1k</text>
<text x="90.7" y="84.7">PB2</text>
<text x="90.7" y="87.2">PB3</text>
<text x="90.7" y="89.8">PB4</text>
<text x="115.2" y="84.7">PA13</text>
<text x="115.2" y="87.2">PA14</text>
<text x="115.2" y="89.8">PA15</text>
<text x="90.7" y="92.3">PB5</text>
<text x="90.7" y="94.8">PB6</text>
<text x="178.7" y="93.6">+3.3V</text>
<text x="219.3" y="93.6">+3.3V</text>
<text x="31" y="97.4">GND</text>
<text x="38.6" y="97.4">GND</text>
<text x="90.7" y="97.4">PB7</text>
<text x="90.7" y="99.9">PB8</text>
<text x="90.7" y="105">PB10</text>
<text x="90.7" y="107.5">PB12</text>
<text x="90.7" y="102.5">PB9</text>
<text x="184.2" y="105">100n</text>
<text x="184.2" y="102.5">C28</text>
<text x="197.8" y="107.5">U4</text>
<text x="225.1" y="107.3" transform="rotate(-90 225.1 107.3)">R25</text>
<text x="228.7" y="107.6" transform="rotate(-90 228.7 107.6)">4.7k</text>
<text x="232.8" y="107.3" transform="rotate(-90 232.8 107.3)">R27</text>
<text x="236.3" y="107.6" transform="rotate(-90 236.3 107.6)">4.7k</text>
<text x="90.7" y="110.1">PB13</text>
<text x="90.7" y="112.6">PB14</text>
<text x="175.8" y="109.3">GND</text>
<text x="197.8" y="110.1">PCAL6408ABS</text>
<text x="221.3" y="112.4" transform="rotate(-90 221.3 112.4)">R24</text>
<text x="224.9" y="112.7" transform="rotate(-90 224.9 112.7)">4.7k</text>
<text x="229" y="112.4" transform="rotate(-90 229 112.4)">R26</text>
<text x="232.5" y="112.7" transform="rotate(-90 232.5 112.7)">4.7k</text>
<text x="90.7" y="115.2">PB15</text>
<text x="180.8" y="116.4">~{RESET}</text>
<text x="180.8" y="119">SDA</text>
<text x="202.5" y="116.4">P0</text>
<text x="202.5" y="119">P1</text>
<text x="79.8" y="125.6">4.7u</text>
<text x="80.3" y="122.8">C13</text>
<text x="90.7" y="120.2">VCAP1</text>
<text x="106.3" y="124" transform="rotate(-90 106.3 124)">VSS</text>
<text x="108.8" y="124" transform="rotate(-90 108.8 124)">VSSA</text>
<text x="166" y="125.3">+3.3V</text>
<text x="180.8" y="124.1">~{INT}</text>
<text x="180.8" y="121.5">SCL</text>
<text x="191.4" y="120.2" transform="rotate(-90 191.4 120.2)">VDD_I2C</text>
<text x="196.4" y="121.9" transform="rotate(-90 196.4 121.9)">VDD_PORT</text>
<text x="202.5" y="121.5">P2</text>
<text x="202.5" y="124.1">P3</text>
<text x="110.2" y="127.9">U1</text>
<text x="110.2" y="130.4">STM32F411CEUx</text>
<text x="161" y="128.6">JP4</text>
<text x="202.5" y="126.6">P4</text>
<text x="202.5" y="129.1">P5</text>
<text x="202.5" y="131.7">P6</text>
<text x="84.3" y="135.5">GND</text>
<text x="104.6" y="135.5">GND</text>
<text x="180.8" y="135.5">ADDR</text>
<text x="191.4" y="136.7" transform="rotate(-90 191.4 136.7)">VSS</text>
<text x="196.4" y="136.7" transform="rotate(-90 196.4 136.7)">PAD</text>
<text x="202.5" y="134.2">P7</text>
<text x="241.4" y="133.6" transform="rotate(-90 241.4 133.6)">C29</text>
<text x="246.5" y="133.6" transform="rotate(-90 246.5 133.6)">C30</text>
<text x="251.6" y="133.6" transform="rotate(-90 251.6 133.6)">C31</text>
<text x="256.6" y="133.6" transform="rotate(-90 256.6 133.6)">C32</text>
<text x="154.2" y="139.3">GND</text>
<text x="221.3" y="140.5" transform="rotate(-90 221.3 140.5)">4.7k</text>
<text x="224.9" y="140.5" transform="rotate(-90 224.9 140.5)">R23</text>
<text x="226.4" y="140.5" transform="rotate(-90 226.4 140.5)">4.7k</text>
<text x="230" y="140.5" transform="rotate(-90 230 140.5)">R22</text>
<text x="231.5" y="140.5" transform="rotate(-90 231.5 140.5)">4.7k</text>
<text x="235.1" y="140.5" transform="rotate(-90 235.1 140.5)">R21</text>
<text x="241.1" y="140.7" transform="rotate(-90 241.1 140.7)">10n</text>
<text x="246.2" y="140.7" transform="rotate(-90 246.2 140.7)">10n</text>
<text x="251.3" y="140.7" transform="rotate(-90 251.3 140.7)">10n</text>
<text x="256.4" y="140.7" transform="rotate(-90 256.4 140.7)">10n</text>
<text x="51.7" y="144.4">+3.3V</text>
<text x="191" y="146.9">GND</text>
<text x="204.1" y="144.4">+3.3V</text>
<text x="209.8" y="148.9">LED_BGRA</text>
<text x="216.9" y="144.9">D1</text>
<text x="244.3" y="152">GND</text>
<text x="55.5" y="158.3" transform="rotate(-90 55.5 158.3)">VTref</text>
<text x="57.8" y="158.3">~{RESET}</text>
<text x="19.9" y="167.2">Conn_ARM_JTAG_SWD_10</text>
<text x="40.8" y="164.7">J1</text>
<text x="52.5" y="163.4">SWCLK/TCK</text>
<text x="52.7" y="166">SWDIO/TMS</text>
<text x="111.8" y="167.2">J8</text>
<text x="135.4" y="162.2">+BATT</text>
<text x="54.7" y="168.5">SWO/TDO</text>
<text x="56.8" y="171">NC/TDI</text>
<text x="111.8" y="169.8">UART_CONN</text>
<text x="133.5" y="168.4" transform="rotate(-90 133.5 168.4)">PWR_FLAG</text>
<text x="147.3" y="168.5">J10</text>
<text x="147.3" y="171">BATT</text>
<text x="52.9" y="176.8" transform="rotate(-90 52.9 176.8)">GNDDetect</text>
<text x="55.5" y="176.8" transform="rotate(-90 55.5 176.8)">GND</text>
<text x="100.8" y="177.4">GND</text>
<text x="136.4" y="177.4">GND</text>
<text x="51.3" y="188.8">GND</text>
</g>
<g font-size="1.8" fill="#0f0f0f">
<text x="54.6" y="37.8">NRST</text>
<text x="224.8" y="45.4">CARD_DET 10</text>
<text x="168.9" y="53">SDIO_DAT3</text>
<text x="168.9" y="50.5">SDIO_DAT2</text>
<text x="81.3" y="55.5">BOOT044</text>
<text x="124.5" y="58.1">USART2_RX</text>
<text x="124.5" y="55.5">USART2_TX</text>
<text x="169.5" y="55.5">SDIO_CMD</text>
<text x="124.5" y="65.7">SDIO_CMD</text>
<text x="168.9" y="65.7">SDIO_DAT0</text>
<text x="170.9" y="60.6">SDIO_CK</text>
<text x="124.5" y="70.8">SDIO_DAT1</text>
<text x="168.9" y="68.2">SDIO_DAT1</text>
<text x="124.5" y="73.3">SDIO_DAT2</text>
<text x="26.7" y="82.2">BOOT0</text>
<text x="75.3" y="83.5">LED/BOOT1</text>
<text x="124.5" y="83.5">SWDIO</text>
<text x="124.5" y="86">SWCLK</text>
<text x="76.2" y="91.1">SDIO_DAT3</text>
<text x="76.2" y="96.2">SDIO_DAT0</text>
<text x="78.2" y="114">SDIO_CK</text>
<text x="166.1" y="115.2">SYS_RESET</text>
<text x="172.8" y="117.8">SDA</text>
<text x="172.8" y="120.3">SCL</text>
<text x="210.8" y="125.4">CARD_DET</text>
<text x="68.6" y="157.1">NRST</text>
<text x="68.6" y="162.2">SWCLK</text>
<text x="68.6" y="164.8">SWDIO</text>
<text x="92.1" y="167.3">USART2_RX</text>
<text x="92.4" y="164.8">USART2_TX</text>
</g>
<g font-size="1.8" fill="#a90000">
<text x="100.1" y="45.2" transform="rotate(-90 100.1 45.2)">1</text>
<text x="102.6" y="45.8" transform="rotate(-90 102.6 45.8)">24</text>
<text x="105.2" y="45.8" transform="rotate(-90 105.2 45.8)">36</text>
<text x="107.7" y="45.8" transform="rotate(-90 107.7 45.8)">48</text>
<text x="110.2" y="45.2" transform="rotate(-90 110.2 45.2)">9</text>
<text x="235.5" y="45.5">10</text>
<text x="88.2" y="50.5">7</text>
<text x="120.6" y="50.5">10</text>
<text x="120.6" y="53.1">11</text>
<text x="236.1" y="53.1">7</text>
<text x="236.1" y="50.5">8</text>
<text x="236.1" y="48">9</text>
<text x="87.6" y="55.6">44</text>
<text x="120.6" y="55.6">12</text>
<text x="120.6" y="58.2">13</text>
<text x="236.1" y="58.2">5</text>
<text x="236.1" y="55.6">6</text>
<text x="88.2" y="60.7">5</text>
<text x="88.2" y="63.2">6</text>
<text x="120.6" y="60.7">14</text>
<text x="120.6" y="63.2">15</text>
<text x="120.6" y="65.8">16</text>
<text x="236.1" y="65.8">2</text>
<text x="236.1" y="63.2">3</text>
<text x="236.1" y="60.7">4</text>
<text x="88.2" y="68.3">2</text>
<text x="88.2" y="70.9">3</text>
<text x="120.6" y="68.3">17</text>
<text x="120.6" y="70.9">29</text>
<text x="236.1" y="68.3">1</text>
<text x="88.2" y="73.4">4</text>
<text x="120.6" y="73.4">30</text>
<text x="120.6" y="75.9">31</text>
<text x="274.9" y="72.1">SH</text>
<text x="87.6" y="78.5">18</text>
<text x="87.6" y="81">19</text>
<text x="87.6" y="83.6">20</text>
<text x="120.6" y="78.5">32</text>
<text x="120.6" y="81">33</text>
<text x="120.6" y="83.6">34</text>
<text x="87.6" y="86.1">39</text>
<text x="87.6" y="88.6">40</text>
<text x="120.6" y="86.1">37</text>
<text x="120.6" y="88.6">38</text>
<text x="87.6" y="91.2">41</text>
<text x="87.6" y="93.7">42</text>
<text x="87.6" y="96.3">43</text>
<text x="87.6" y="98.8">45</text>
<text x="87.6" y="101.3">46</text>
<text x="87.6" y="103.9">21</text>
<text x="87.6" y="106.4">25</text>
<text x="87.6" y="109">26</text>
<text x="87.6" y="111.5">27</text>
<text x="190.2" y="111.8" transform="rotate(-90 190.2 111.8)">15</text>
<text x="195.3" y="111.8" transform="rotate(-90 195.3 111.8)">14</text>
<text x="87.6" y="119.1">22</text>
<text x="87.6" y="114">28</text>
<text x="177.8" y="117.9">13</text>
<text x="178.4" y="115.3">1</text>
<text x="206.3" y="115.3">2</text>
<text x="206.3" y="117.9">3</text>
<text x="177.8" y="122.9">11</text>
<text x="177.8" y="120.4">12</text>
<text x="206.3" y="120.4">4</text>
<text x="206.3" y="122.9">5</text>
<text x="206.3" y="125.5">7</text>
<text x="105.2" y="127" transform="rotate(-90 105.2 127)">23</text>
<text x="107.7" y="126.4" transform="rotate(-90 107.7 126.4)">8</text>
<text x="156.8" y="130.6">1</text>
<text x="166.9" y="130.6">3</text>
<text x="206.3" y="128">8</text>
<text x="206.3" y="130.6">9</text>
<text x="162.3" y="134.1" transform="rotate(-90 162.3 134.1)">2</text>
<text x="177.8" y="134.4">16</text>
<text x="205.7" y="133.1">10</text>
<text x="190.2" y="139.1" transform="rotate(-90 190.2 139.1)">6</text>
<text x="195.3" y="139.7" transform="rotate(-90 195.3 139.7)">17</text>
<text x="222" y="142.9" transform="rotate(-90 222 142.9)">1</text>
<text x="227.1" y="142.9" transform="rotate(-90 227.1 142.9)">2</text>
<text x="232.2" y="142.9" transform="rotate(-90 232.2 142.9)">3</text>
<text x="54.4" y="151.8" transform="rotate(-90 54.4 151.8)">1</text>
<text x="227.1" y="150.6" transform="rotate(-90 227.1 150.6)">4</text>
<text x="64.7" y="157.2">10</text>
<text x="65.3" y="164.8">2</text>
<text x="65.3" y="162.3">4</text>
<text x="65.3" y="167.4">6</text>
<text x="105.3" y="164.8">1</text>
<text x="105.3" y="167.4">2</text>
<text x="140.9" y="167.4">1</text>
<text x="65.3" y="169.9">8</text>
<text x="105.3" y="169.9">3</text>
<text x="140.9" y="169.9">2</text>
<text x="51.8" y="179.8" transform="rotate(-90 51.8 179.8)">9</text>
<text x="54.4" y="179.8" transform="rotate(-90 54.4 179.8)">3</text>
</g>
<g font-size="1.8" fill="#725600">
<text x="138.6" y="51.7">RADIO_CE</text>
<text x="138.6" y="54.2">RADIO_MOSI</text>
<text x="138.6" y="64.4">ETH_INT</text>
<text x="138.6" y="61.8">SYS_RESET</text>
<text x="138.6" y="69.4">LCD_MOSI</text>
<text x="138.6" y="77.1">ETH_MOSI</text>
<text x="60" y="79.6">ETH_SCK</text>
<text x="61.3" y="82.1">ETH_CS</text>
<text x="138.6" y="82.1">ETH_MISO</text>
<text x="138.6" y="79.6">RADIO_MISO</text>
<text x="59.1" y="89.8">LCD_MISO</text>
<text x="59.9" y="87.2">LCD_SCK</text>
<text x="138.6" y="89.8">LCD_CS</text>
<text x="57.7" y="94.8">LCD_DC_RS</text>
<text x="64.7" y="99.9">SCL</text>
<text x="56.2" y="105">LCD_BL_PWM</text>
<text x="59.2" y="107.5">RADIO_CS</text>
<text x="64.6" y="102.5">SDA</text>
<text x="57.9" y="110.1">RADIO_SCK</text>
<text x="58.4" y="112.6">RADIO_IRQ</text>
<text x="259.3" y="119">GPIO1</text>
<text x="259.3" y="116.4">GPIO0</text>
<text x="259.3" y="124.1">GPIO3</text>
<text x="259.3" y="121.5">GPIO2</text>
</g>
<g font-size="1.8" fill="#0000c2">
<text x="31.2" y="100.9">BOOT[1:0]:</text>
<text x="31.2" y="103">x0</text>
<text x="31.2" y="105">01</text>
<text x="31.2" y="107.1">11</text>
<text x="37.4" y="103">Flash</text>
<text x="37.6" y="105">Bootloader</text>
<text x="37.6" y="107.1">SRAM</text>
<text x="21.1" y="122.2">HSE,</text>
<text x="21.1" y="124.2">Cc</text>
<text x="24.6" y="124.2">=</text>
<text x="26.5" y="122.2">LSE load</text>
<text x="27.4" y="124.2">2(Cl-Cs),</text>
<text x="36.4" y="122.2">caps</text>
<text x="37.8" y="124.2">per</text>
<text x="42" y="124.2">ST AN2867</text>
<text x="53.8" y="124.2">(Cs:3-5pF)</text>
<text x="21.1" y="126.3">LSE:</text>
<text x="21.1" y="128.3">9pF</text>
<text x="21.1" y="130.4">HSE:</text>
<text x="25.7" y="128.3">Cl,</text>
<text x="29.4" y="128.3">Cc=2(9pF-Cs)</text>
<text x="44.7" y="128.3">=</text>
<text x="47.5" y="128.3">8-12pF</text>
<text x="21.1" y="132.4">18pF</text>
<text x="21.1" y="134.5">12pF</text>
<text x="26.9" y="132.4">Cl,</text>
<text x="26.9" y="134.5">Cl,</text>
<text x="30.6" y="132.4">Cc=2(18pF-Cs)</text>
<text x="30.6" y="134.5">Cc=2(12pF-Cs)</text>
<text x="47.2" y="132.4">=</text>
<text x="47.2" y="134.5">=</text>
<text x="49.9" y="132.4">26-30pF</text>
<text x="49.9" y="134.5">14-18pF</text>
</g>
<g font-size="1.1" fill="#a90000">
<text x="60.8" y="55.6">4</text>
<text x="63.2" y="58.3" transform="rotate(-90 63.2 58.3)">1</text>
<text x="63.2" y="54.5" transform="rotate(-90 63.2 54.5)">3</text>
<text x="65.2" y="55.6">2</text>
</g>
</svg>
